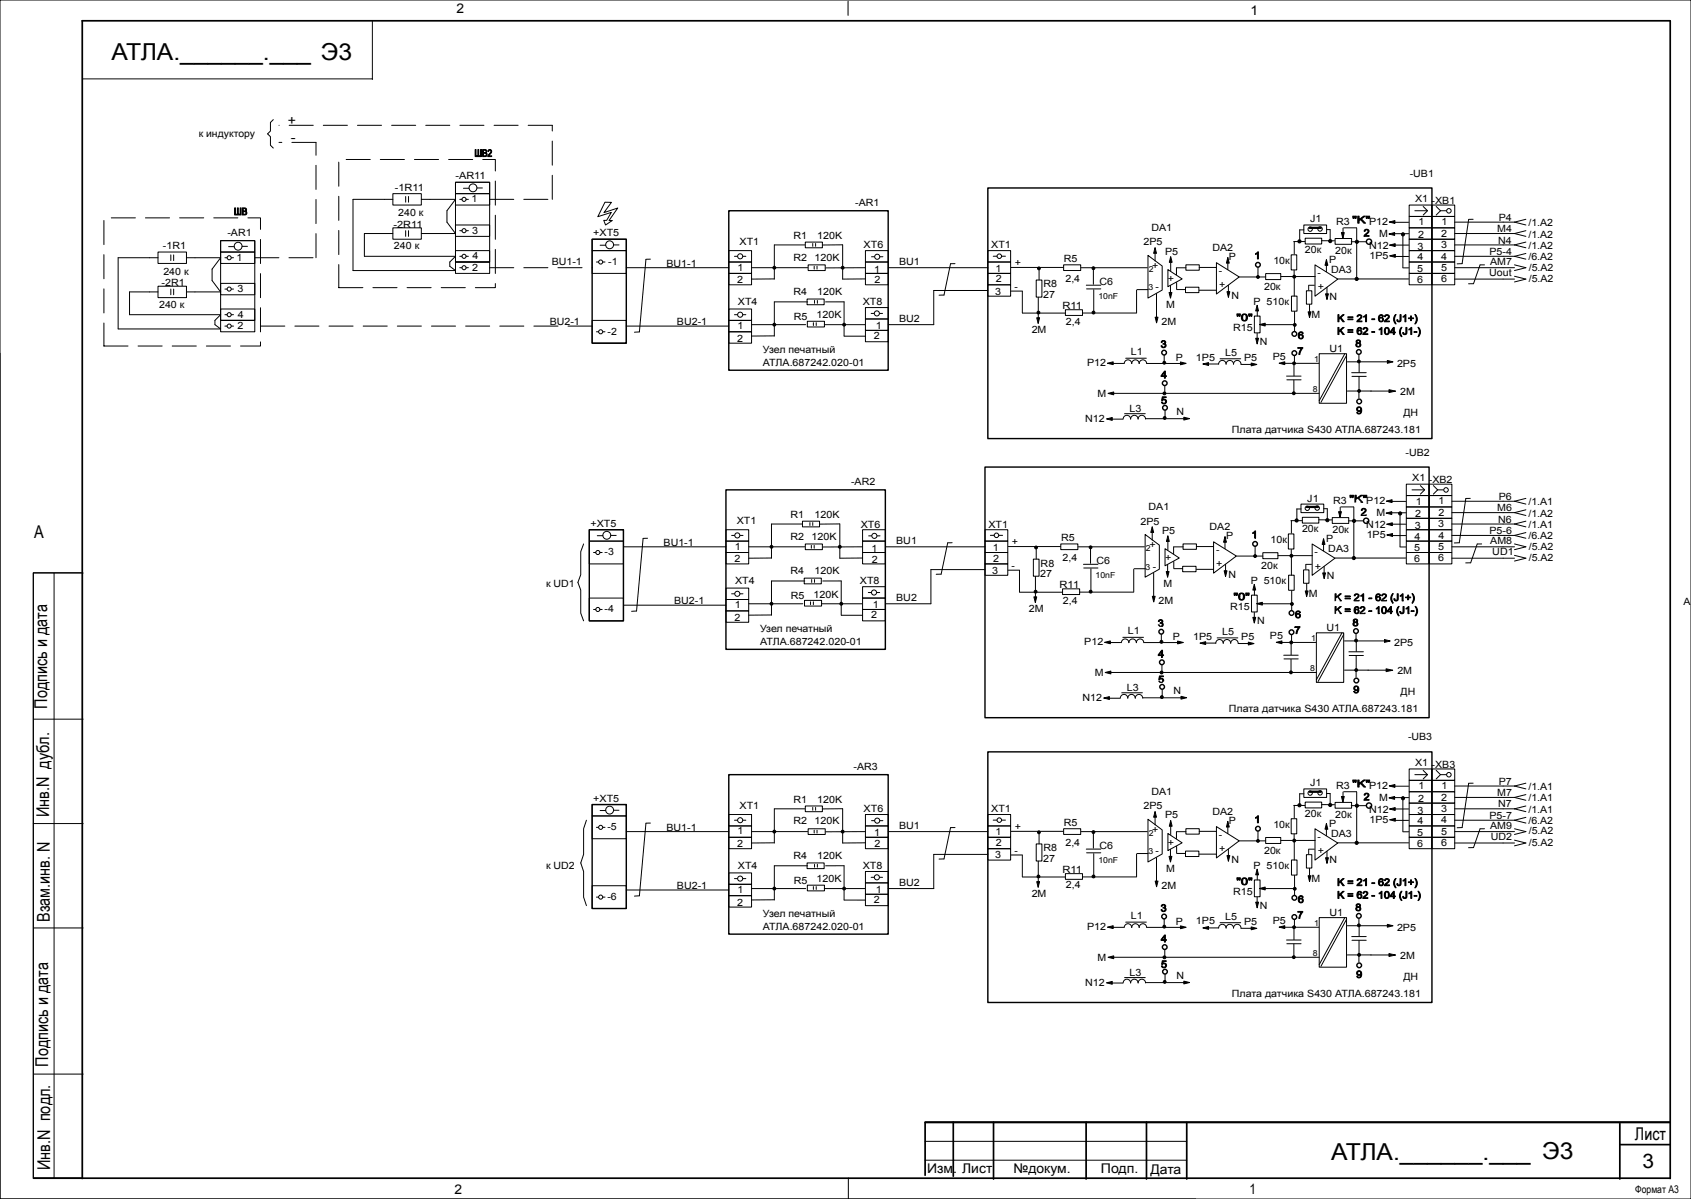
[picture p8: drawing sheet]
<svg xmlns="http://www.w3.org/2000/svg" width="594mm" height="421mm" viewBox="0 0 594 421" stroke-linecap="round" stroke-linejoin="round" font-family="sans-serif">
<g fill="none" stroke="#000" stroke-width=".35">
<path d="M0 0h594v421h-594zM130.8 7.5v20.4M297.9 .4v5M29 27.7h101.9M96 42l-1 1v3l-1 1 1 1v3l1 1M160 64h12v28h-12zM458 79h8v3h-8zM489.3 78.1h5.5M495 72h8v4h-8zM495 76h8v4h-8zM497 74h4.3M499.9 72.5l1.5 1.5-1.5 1.5"/>
<path d="M503 72h8v4h-8zM503 76h8v4h-8zM504.5 72.5l1.5 1.5M506 74h2M506 74l-1.5 1.5M77.5 84.5h12v28h-12zM158 93.5l2 1.5M347 88h8v4h-8zM347 92h8v4h-8zM347 96h8v4h-8zM347 100h8v4h-8zM348.9 90h1.3"/>
<path d="M351.9 90h1.3M355.2 93.9h18.3M364 98.3h2v6h-2zM365 94.3v4M373.6 93h6v2h-6zM379.7 94h23.3M384.1 94.4v5.4M403.2 89.7l5 3.7v8.4l-5 2.9zM405.7 89v2.7M410.2 94.7l5 3.2-5 2.8zM411.2 92.1v3M413.3 94v2.5"/>
<path d="M413.3 99.2v2.3M413.3 94h3.3M416.6 93h4.7v1.9h-4.7zM421.2 93.9h6M427.3 92.2l8 5-8 6zM431.3 91.9v2.8M435.4 97.3h9.2M441.9 93.8v3.4M444.6 96.1h5.3v2.1h-5.3zM449.9 97.1h12.1M453.6 89.5h1.9v5.3h-1.9zM454.5 84.8h3.8"/>
<path d="M454.6 94.9v9.1M454.6 84.8v4.4M458 80.7h-1.5v4M458.5 83.6h5.8v2.1h-5.8zM461.9 93l8 5-8 6zM464.2 84.5l4.6 .1M465.9 92.6v2.8M466 80.6h1.2M467.2 80.6v4M469 83.7h5.8v2.1h-5.8zM469.9 97.9h24.9M471.8 80.1v3.4"/>
<path d="M472 80h4.5M474.6 84.9h5.2M476.6 80.1v17.9M489.1 82.1h5.7M489.3 86.1h5.5M489.8 90.1h5M492.8 94.1h2M492.8 81.9v12M495 80h8v4h-8zM495 84h8v4h-8zM495 88h8v4h-8zM495 92h8v4h-8z"/>
<path d="M495 96h8v4h-8zM503 80h8v4h-8zM503 84h8v4h-8zM503 88h8v4h-8zM503 92h8v4h-8zM503 96h8v4h-8zM75.5 114l2 1.5M355.1 102.2h3.9M359.1 102.2v7.7M359.1 109.9h15.1M364.7 104.4v7.6M374.2 108.8h6v2h-6z"/>
<path d="M380.2 109.9h18.9M381.6 100.1h5.1zM381.7 101.4h5zM384.2 101.7v8.2M399.2 101.9v8M399.4 101.7h3.9M406.2 103.2v8.7M411.2 100.2v2.5M413.4 101.7h3M416.4 100.8h4.7v1.9h-4.7zM421.2 101.9h6M431.5 100.1v2.8"/>
<path d="M440.6 111h2v5.9h-2zM441.6 117v2.2M441.6 108.7v2.3M444 114h10.5M453.7 104h1.9v5.3h-1.9zM454.7 109.4v6.8M454.8 114.4h.1M458.9 102.1h1.9v4.7h-1.9zM459.7 100.2h2M459.7 100.3v1.6M460 106.9v2.5M466.1 100.9v2.8"/>
<path d="M0 124v297h420M390.7 127.6h4M391.1 138.1h72.3M394.9 127.7a1.31 1.31 0 0 1 1.3-1.3 1.31 1.31 0 0 1 1.3 1.3 1.31 1.31 0 0 1 1.3-1.3 1.31 1.31 0 0 1 1.4 1.3 1.31 1.31 0 0 1 1.3-1.3 1.31 1.31 0 0 1 1.3 1.3M395.4 125.8h7.3M402.9 127.6h12.5M408.9 124.7v2.6M409.2 135.5v2.6M423.8 127.8h4.3M428.1 127.9a1.31 1.31 0 0 1 1.3-1.4 1.31 1.31 0 0 1 1.3 1.4 1.31 1.31 0 0 1 1.3-1.4 1.31 1.31 0 0 1 1.3 1.4 1.31 1.31 0 0 1 1.3-1.4 1.31 1.31 0 0 1 1.3 1.4M428.6 126h7.2M435.9 128h4.3"/>
<path d="M450.4 127.6h12.9M451.9 132.1h5.1zM452 133.4h5zM454.5 133.5v5M454.5 128v3.9M454.7 124.9v2.6M463.4 124.2h9.6v17.4h-9.6zM472.4 124.2l-9 16.5M473 124.8l-9 16.5M473.3 127h14.4M473.3 137.3h15.3M474.8 130.9h5.1z"/>
<path d="M474.9 132.2h5zM477.3 124.5v2.6M477.4 132.3l-.1 7.5M477.4 126.8v3.9M390.4 147.2h4M394.5 147.1a1.31 1.31 0 0 1 1.3-1.3 1.31 1.31 0 0 1 1.4 1.3 1.31 1.31 0 0 1 1.3-1.3 1.31 1.31 0 0 1 1.3 1.3 1.31 1.31 0 0 1 1.3-1.3 1.31 1.31 0 0 1 1.3 1.3M395 145.3h7.3M402.4 147h14M409.2 144.1v2.6M205 191l-1 2.7v8.1l-1 2.7 1 2.7v8.1l1 2.7M11.7 201.1h17.3v212.5h-17.3zM19 201.2v212.6"/>
<path d="M29.2 201.2h-17.5v212.6M11.7 252.5h17.5M11.7 289.2h17.5M206 288l-1 3v9l-1 3 1 3v9l1 3M11.7 325.8h17.5M11.7 377.1h17.5M298 413.6v7.3M325 407.4h91.9M325 400.8h91.9"/>
<circle cx="508.9" cy="74" r=".8"/>
<circle cx="351" cy="90" r=".8"/>
<circle cx="460.2" cy="80.5" r=".76"/>
<circle cx="463.7" cy="80.4" r=".78"/>
</g>
<g fill="none" stroke="#000" stroke-width=".6">
<path d="M28.8 7.3h557.9M28.9 7.4v406.4M586.7 7.4v406.4M325 394.1h261.5M334.9 394v19M349 394v20M381.5 394v20M402.7 394v20M416.9 394.1v19.9M569 394.5v19.5M586.5 394h-261.5v18.7M569.1 401.9h17.4"/>
<path d="M586.7 413.7h-574.9"/>
</g>
<g fill="none" stroke="#000" stroke-width=".5">
<path d="M347 66h156v88h-156zM208 84h12v36.5h-12zM207 186h12v32h-12zM208 282.5h12v36.5h-12z"/>
<circle cx="441.9" cy="93" r=".83"/>
<circle cx="480.9" cy="84.9" r=".92"/>
<circle cx="454.7" cy="117.2" r=".83"/>
<circle cx="408.9" cy="123.8" r=".83"/>
<circle cx="409.1" cy="134.5" r=".83"/>
<circle cx="454.7" cy="124" r=".83"/>
<circle cx="477.3" cy="123.6" r=".83"/>
<circle cx="409.2" cy="143.2" r=".83"/>
<circle cx="477.4" cy="141" r=".83"/>
</g>
<path d="M119 56h55v45h-55zM36.5 76.5h55v45h-55z" fill="none" stroke="#000" stroke-width=".35" stroke-dasharray="8.5 3.5"/>
<path d="M460 80h4M459 178h4M460 278h4" fill="none" stroke="#000" stroke-width=".8"/>
<g fill="#000" stroke="#000" stroke-width=".35">
<path d="M488 78l2-.5v1zM405.7 86.9l.5 2h-1zM411.2 90.1l.5 2h-1zM431.3 90.4l.5 2h-1zM465.9 91.2l.5 2h-1zM471.2 81.7h1l-.5 2zM487.9 82.2l2-.5v1zM488.1 86.1l2-.5v1zM488.1 89.8l2-.5v1zM364.2 111.6h1l-.5 2zM405.8 111.4h1l-.5 2zM410.7 102.7h1l-.5 2z"/>
<path d="M431 102.4h1l-.5 2zM441.6 107.2l.5 2h-1zM441.1 118.8h1l-.5 2zM442.4 114l2-.5v1zM459.5 109.5h1l-.5 2zM465.6 103.2h1l-.5 2zM389 127.5l2-.5v1zM389.2 138.1l2-.5v1zM414.7 127.1l2 .5-2 .5zM422.5 127.8l2-.5v1zM439.5 127.5l2 .5-2 .5zM449.3 127.5l2-.5v1z"/>
<path d="M487.3 126.6l2 .5-2 .5zM487.9 136.8l2.3 .5-2.3 .5zM388.7 147.1l2-.5v1zM415.8 146.5l2 .5-2 .5z"/>
<circle cx="364.9" cy="94.2" r=".5"/>
<circle cx="384.1" cy="94.2" r=".5"/>
<circle cx="441.9" cy="97.3" r=".5"/>
<circle cx="454.6" cy="97.2" r=".51"/>
<circle cx="456.5" cy="84.7" r=".56"/>
<circle cx="467.3" cy="84.6" r=".56"/>
<circle cx="476.6" cy="97.9" r=".56"/>
<circle cx="476.6" cy="84.9" r=".56"/>
<circle cx="492.8" cy="82.3" r=".56"/>
<circle cx="364.8" cy="109.8" r=".5"/>
<circle cx="384.1" cy="109.8" r=".5"/>
<circle cx="454.8" cy="114.1" r=".5"/>
<circle cx="409" cy="127.4" r=".5"/>
<circle cx="409" cy="138.1" r=".5"/>
<circle cx="454.5" cy="138.1" r=".5"/>
<circle cx="454.6" cy="127.6" r=".5"/>
<circle cx="477.3" cy="126.9" r=".5"/>
<circle cx="477.4" cy="137.3" r=".5"/>
<circle cx="409.1" cy="146.8" r=".5"/>
</g>
<path d="M212.5 71l2.3 .1-2.6 3.6 4.8-1.7-3.1 4.4h1.2l-2.4 1.6-.6-1.6h1l1.6-2.8-4.7 1.5z" fill-rule="evenodd" fill="#fff" stroke="#000" stroke-width=".35"/>
<g fill="none" stroke="#000" stroke-width=".5">
<path d="M256 74h56v56h-56zM255 172h56v56h-56zM346 164h156v88h-156zM256 272h56v56h-56zM347 264h156v88h-156z"/>
<circle cx="440.9" cy="191" r=".83"/>
<circle cx="479.9" cy="182.9" r=".92"/>
<circle cx="453.7" cy="215.2" r=".83"/>
<circle cx="407.9" cy="221.8" r=".83"/>
<circle cx="408.1" cy="232.5" r=".83"/>
<circle cx="453.7" cy="222" r=".83"/>
<circle cx="476.3" cy="221.6" r=".83"/>
<circle cx="476.4" cy="239" r=".83"/>
<circle cx="408.2" cy="241.2" r=".83"/>
<circle cx="441.9" cy="291" r=".83"/>
<circle cx="480.9" cy="282.9" r=".92"/>
<circle cx="454.7" cy="315.2" r=".83"/>
<circle cx="408.9" cy="321.8" r=".83"/>
<circle cx="409.1" cy="332.5" r=".83"/>
<circle cx="454.7" cy="322" r=".83"/>
<circle cx="477.3" cy="321.6" r=".83"/>
<circle cx="477.4" cy="339" r=".83"/>
<circle cx="409.2" cy="341.2" r=".83"/>
</g>
<g fill="none" stroke="#000" stroke-width=".35">
<path d="M138 68h10v4h-10zM138 70h-14v25h36M142.5 69v2M143.5 69v2M148 70h12l-3 4v4l3 4h-12M160 64h12v4h-12zM160 68h12v4h-12zM160 79h12v4h-12zM161.5 70h.8M162.8 66.1h2M164.5 70h-.8M167.6 66h1.8"/>
<path d="M511 78h21M517.5 77h-1.6l-2.3 15.6h-1.7M532 78l4 1M536 77l-4 1M55.5 88.5h10v4h-10zM55.5 90.5h-14v25h36M60 89.5v2M61 89.5v2M65.5 90.5h12l-3 4v4l3 4h-12M77.5 84.5h12v4h-12zM77.5 88.5h12v4h-12zM77.5 99.5h12v4h-12z"/>
<path d="M79 90.5h.8M80.3 86.6h2M82 90.5h-.7M85 86.5h1.9M138 80h10v4h-10zM138 82h-10v8h32l-2 2v1.5M142.5 81v2M143.5 81v2M160 92h12v4h-12zM160 88h12v4h-12zM161.5 94h.8M161.5 90h.8"/>
<path d="M161.5 81h.8M164.5 94h-.8M164.5 90h-.8M164.5 81h-.8M208 88h12v8h-12zM208 84h12v4h-12zM209.5 92h.8M210.8 86.1h2M212.5 92h-.8M215.5 86h1.9M220 94h36M228.5 91l-1.6 .1-2.3 25.4-1.7 .1"/>
<path d="M256 96h8v4h-8zM256 92h8v4h-8zM256 88h8v4h-8zM258 90h1M261 90h1M264 94h19.7M272 97.9l-8 .1M282.7 86h-10.7v12M282.9 85h6v2h-6zM283.9 93h6v2h-6zM285.5 85.5v1M286 93.5v1"/>
<path d="M286.5 85.5v1M287 93.5v1M289 86h7v12l8-.1M304 92h8v4h-8zM304 96h8v4h-8zM304 88h8v4h-8zM304 94l-13.9 .1M306.1 90.2h1M309.1 90.2h1M312 94h35M333.9 92.6l-2.3 11h-1.7M335.5 92.6h-1.6"/>
<path d="M511 94h21M511 90h21M511 86h21M511 82h21M511 98h21M519.9 93l-2.3 6.6h-1.7M521.5 93h-1.6M532 93l4 1-4 1M532 82l4 1M532 86l4 1M532 90l4 1M532 97l4 1-4 1"/>
<path d="M536 81l-4 1M536 85l-4 1M536 89l-4 1M55.5 100.5h10v4h-10zM55.5 102.5h-10v8h32l-2 2v1.5M60 101.5v2M61 101.5v2M77.5 112.5h12v4h-12zM77.5 108.5h12v4h-12zM79 110.5h.8M79 114.5h.8M79 101.5h.8"/>
<path d="M82 110.5h-.7M82 114.5h-.7M82 101.5h-.7M208 112.5h12v8h-12zM209.5 116.5h.8M212.5 116.5h-.8M220 114.5h36M256 116.5h8v4h-8zM256 112.5h8v4h-8zM256 108.5h8v4h-8zM258 110.5h1M261 110.5h1"/>
<path d="M264 114h19M272 117.9l-8 .1M283.5 105h6v2h-6zM283.6 112.8h6v2h-6zM283.7 106h-11.7v12M285.7 113.3v1M286.1 105.5v1M286.7 113.3v1M287.1 105.5v1M289.6 114h14.2M290 106h6.5v12M296.5 118h7.5"/>
<path d="M304 112h8v4h-8zM304 116h8v4h-8zM304 108h8v4h-8zM306 110.1h1M309 110.1h1M347 102h-19v12h-16M457 177h8v3h-8zM457 178.7h-1.5v4M465 178.6h1.2v4M470.8 178.1v3.4M471 178h4.5M475.6 178.1v17.9"/>
<path d="M488.3 176.1h5.5M491.8 179.9v12M494 170h8v4h-8zM494 174h8v4h-8zM494 178h8v4h-8zM496 172h4.3M498.9 170.5l1.5 1.5-1.5 1.5M502 170h8v4h-8zM502 174h8v4h-8zM502 178h8v4h-8zM503.5 170.5l1.5 1.5M505 172h2"/>
<path d="M505 172l-1.5 1.5M510 176h22M514.9 175l-2.3 15.6h-1.7M516.5 175h-1.6M532 176l4 1M536 175l-4 1M536 179l-4 1M207 190h12v8h-12zM207 186h12v4h-12zM208.5 194h.7M209.8 188.1h2M211.5 194h-.7"/>
<path d="M214.5 188h1.9M219 192h36M225.9 189.1l-2.3 25.4-1.7 .1M227.5 189h-1.6M255 194h8v4h-8zM255 190h8v4h-8zM255 186h8v4h-8zM257 188h1M260 188h1M263 192h19.7M271 195.9l-8 .1M281.7 184h-10.7v12"/>
<path d="M281.9 183h6v2h-6zM282.9 191h6v2h-6zM284.5 183.5v1M285 191.5v1M285.5 183.5v1M286 191.5v1M288 184h7v12l8-.1M303 190h8v4h-8zM303 194h8v4h-8zM303 186h8v4h-8zM303 192l-13.9 .1M305.1 188.2h1"/>
<path d="M308.1 188.2h1M311 192h35M334.5 190.6h-1.6l-2.3 11h-1.7M346 186h8v4h-8zM346 190h8v4h-8zM346 194h8v4h-8zM346 198h8v4h-8zM347.9 188h1.3M350.9 188h1.3M354.2 191.9h18.3M363 196.3h2v6h-2zM364 192.3v4"/>
<path d="M372.6 191h6v2h-6zM378.7 192h23.3M380.6 198.1h5.1zM380.7 199.4h5zM383.1 192.4v5.4M383.2 199.7v8.2M398.2 199.9v8M398.4 199.7h3.9M402.2 187.7l5 3.7v8.4l-5 2.9zM404.7 187v2.7M409.2 192.7l5 3.2-5 2.8zM410.2 198.2v2.5"/>
<path d="M410.2 190.1v3M412.3 192v2.5M412.3 197.2v2.3M412.3 192h3.3M412.4 199.7h3M415.4 198.8h4.7v1.9h-4.7zM415.6 191h4.7v1.9h-4.7zM420.2 191.9h6M420.2 199.9h6M426.3 190.2l8 5-8 6zM430.3 189.9v2.8M430.5 198.1v2.8"/>
<path d="M434.4 195.3h9.2M440.9 191.8v3.4M443.6 194.1h5.3v2.1h-5.3zM448.9 195.1h12.1M452.6 187.5h1.9v5.3h-1.9zM453.5 182.8h3.8M453.6 192.9v2.2M453.6 182.8v4.4M453.6 194.6v7.4M457.5 181.6h5.8v2.1h-5.8zM458.7 198.2h2M458.7 198.3v1.6"/>
<path d="M460.9 191l8 5-8 6zM463.2 182.5l4.6 .1M464.9 190.6v2.8M465.1 198.9v2.8M468 181.7h5.8v2.1h-5.8zM468.9 195.9h24.9M473.6 182.9h5.2M488.1 180.1h5.7M488.3 184.1h5.5M488.8 188.1h5M491.8 192.1h2M494 182h8v4h-8z"/>
<path d="M494 186h8v4h-8zM494 190h8v4h-8zM494 194h8v4h-8zM502 182h8v4h-8zM502 186h8v4h-8zM502 190h8v4h-8zM502 194h8v4h-8zM510 192h22M510 180h22M510 188h22M510 184h22M510 196h22"/>
<path d="M520.5 191h-1.6l-2.3 6.6h-1.7M532 195l4 1-4 1M532 191l4 1-4 1M532 184l4 1M532 180l4 1M532 188l4 1M536 183l-4 1M536 187l-4 1M207 210h12v8h-12zM208.5 214h.7M211.5 214h-.7M219 212.5h36"/>
<path d="M255 214.5h8v4h-8zM255 210.5h8v4h-8zM255 206.5h8v4h-8zM257 208.5h1M260 208.5h1M263 212h19M271 215.9l-8 .1M282.5 203h6v2h-6zM282.6 210.8h6v2h-6zM282.7 204h-11.7v12M284.7 211.3v1M285.1 203.5v1"/>
<path d="M285.7 211.3v1M286.1 203.5v1M288.6 212h14.2M289 204h6.5v12M295.5 216h7.5M303 210h8v4h-8zM303 214h8v4h-8zM303 206h8v4h-8zM305 208.1h1M308 208.1h1M346 200h-19v12h-16M354.1 200.2h3.9"/>
<path d="M358.1 200.2v7.7M358.1 207.9h15.1M363.7 202.4v7.6M373.2 206.8h6v2h-6zM379.2 207.9h18.9M405.2 201.2v8.7M439.6 209h2v5.9h-2zM440.6 215v2.2M440.6 206.7v2.3M443 212h10.5M452.7 202h1.9v5.3h-1.9zM453.7 207.4v6.8"/>
<path d="M453.8 212.4h.1M457.9 200.1h1.9v4.7h-1.9zM459 204.9v2.5M389.7 225.6h4M390.1 236.1h72.3M393.9 225.7a1.31 1.31 0 0 1 1.3-1.3 1.31 1.31 0 0 1 1.3 1.3 1.31 1.31 0 0 1 1.3-1.3 1.31 1.31 0 0 1 1.4 1.3 1.31 1.31 0 0 1 1.3-1.3 1.31 1.31 0 0 1 1.3 1.3M394.4 223.8h7.3M401.9 225.6h12.5M407.9 222.7v2.6M408.2 233.5v2.6M422.8 225.8h4.3M427.1 225.9a1.31 1.31 0 0 1 1.3-1.4 1.31 1.31 0 0 1 1.3 1.4 1.31 1.31 0 0 1 1.3-1.4 1.31 1.31 0 0 1 1.3 1.4 1.31 1.31 0 0 1 1.3-1.4 1.31 1.31 0 0 1 1.3 1.4"/>
<path d="M427.6 224h7.2M434.9 226h4.3M449.4 225.6h12.9M450.9 230.1h5.1zM451 231.4h5zM453.5 231.5v5M453.5 226v3.9M453.7 222.9v2.6M462.4 222.2h9.6v17.4h-9.6zM471.4 222.2l-9 16.5M472 222.8l-9 16.5M472.3 225h14.4"/>
<path d="M472.3 235.3h8.3M473.8 228.9h5.1zM473.9 230.2h5zM476.3 222.5v2.6M476.3 235.2v2.6M476.4 230.3v4.9M476.4 224.8v3.9M480.5 235.3h7.1M389.4 245.2h4M393.5 245.1a1.31 1.31 0 0 1 1.3-1.3 1.31 1.31 0 0 1 1.4 1.3 1.31 1.31 0 0 1 1.3-1.3 1.31 1.31 0 0 1 1.3 1.3 1.31 1.31 0 0 1 1.3-1.3 1.31 1.31 0 0 1 1.3 1.3M394 243.3h7.3M401.4 245h14"/>
<path d="M408.2 242.1v2.6M458 277h8v3h-8zM458 278.7h-1.5v4M466 278.6h1.2M467.2 278.6v4M471.8 278.1v3.4M472 278h4.5M476.6 278.1v17.9M489.3 276.1h5.5M492.8 279.9v12M495 270h8v4h-8zM495 274h8v4h-8z"/>
<path d="M495 278h8v4h-8zM497 272h4.3M499.9 270.5l1.5 1.5-1.5 1.5M503 270h8v4h-8zM503 274h8v4h-8zM503 278h8v4h-8zM504.5 270.5l1.5 1.5M506 272h2M506 272l-1.5 1.5M511 276h21M517.5 275h-1.6l-2.3 15.6h-1.7M532 276l4 1"/>
<path d="M536 275l-4 1M536 279l-4 1M208 286.5h12v8h-12zM208 282.5h12v4h-12zM209.5 290.5h.8M210.8 284.6h2M212.5 290.5h-.8M215.5 284.5h1.9M220 292h36M226.9 289.1l-2.3 25.4-1.7 .1M228.5 289h-1.6M256 294h8v4h-8z"/>
<path d="M256 290h8v4h-8zM256 286h8v4h-8zM258 288h1M261 288h1M264 292h19.7M272 295.9l-8 .1M282.7 284h-10.7v12M282.9 283h6v2h-6zM283.9 291h6v2h-6zM285.5 283.5v1M286 291.5v1M286.5 283.5v1"/>
<path d="M287 291.5v1M289 284h7v12l8-.1M304 290h8v4h-8zM304 294h8v4h-8zM304 286h8v4h-8zM304 292l-13.9 .1M306.1 288.2h1M309.1 288.2h1M312 292h35M333.9 290.6l-2.3 11h-1.7M335.5 290.6h-1.6M347 286h8v4h-8z"/>
<path d="M347 290h8v4h-8zM347 294h8v4h-8zM347 298h8v4h-8zM348.9 288h1.3M351.9 288h1.3M355.2 291.9h18.3M364 296.3h2v6h-2zM365 292.3v4M373.6 291h6v2h-6zM379.7 292h23.3M381.6 298.1h5.1zM381.7 299.4h5z"/>
<path d="M384.1 292.4v5.4M384.2 299.7v8.2M399.2 299.9v8M399.4 299.7h3.9M403.2 287.7l5 3.7v8.4l-5 2.9zM405.7 287v2.7M410.2 292.7l5 3.2-5 2.8zM411.2 298.2v2.5M411.2 290.1v3M413.3 292v2.5M413.3 297.2v2.3M413.3 292h3.3"/>
<path d="M413.4 299.7h3M416.4 298.8h4.7v1.9h-4.7zM416.6 291h4.7v1.9h-4.7zM421.2 291.9h6M421.2 299.9h6M427.3 290.2l8 5-8 6zM431.3 289.9v2.8M431.5 298.1v2.8M435.4 295.3h9.2M441.9 291.8v3.4M444.6 294.1h5.3v2.1h-5.3zM449.9 295.1h12.1"/>
<path d="M453.6 287.5h1.9v5.3h-1.9zM454.5 282.8h3.8M454.6 292.9v9.1M454.6 282.8v4.4M458.5 281.6h5.8v2.1h-5.8zM459.7 298.2h2M459.7 298.3v1.6M461.9 291l8 5-8 6zM464.2 282.5l4.6 .1M465.9 290.6v2.8M466.1 298.9v2.8M469 281.7h5.8v2.1h-5.8z"/>
<path d="M469.9 295.9h24.9M474.6 282.9h5.2M489.1 280.1h5.7M489.3 284.1h5.5M489.8 288.1h5M492.8 292.1h2M495 282h8v4h-8zM495 286h8v4h-8zM495 290h8v4h-8zM495 294h8v4h-8zM503 282h8v4h-8zM503 286h8v4h-8z"/>
<path d="M503 290h8v4h-8zM503 294h8v4h-8zM511 292h21M511 288h21M511 284h21M511 296h21M511 280h21M519.9 291l-2.3 6.6h-1.7M521.5 291h-1.6M532 291l4 1-4 1M532 280l4 1M532 284l4 1"/>
<path d="M532 288l4 1M532 295l4 1-4 1M536 283l-4 1M536 287l-4 1M208 311h12v8h-12zM209.5 315h.8M212.5 315h-.8M220 312.5h36M256 314.5h8v4h-8zM256 310.5h8v4h-8zM256 306.5h8v4h-8zM258 308.5h1"/>
<path d="M261 308.5h1M264 312h19M283.5 303h6v2h-6zM283.6 310.8h6v2h-6zM283.7 304h-11.7v12h-8M285.7 311.3v1M286.1 303.5v1M286.7 311.3v1M287.1 303.5v1M289.6 312h14.2M290 304h6.5v12M296.5 316h7.5"/>
<path d="M304 310h8v4h-8zM304 314h8v4h-8zM304 306h8v4h-8zM306 308.1h1M309 308.1h1M347 300h-19v12h-16M355.1 300.2h3.9M359.1 300.2v7.7M359.1 307.9h15.1M364.7 302.4v7.6M374.2 306.8h6v2h-6zM380.2 307.9h18.9"/>
<path d="M406.2 301.2v8.7M440.6 309h2v5.9h-2zM441.6 315v2.2M441.6 306.7v2.3M444 312h10.5M453.7 302h1.9v5.3h-1.9zM454.7 307.4v6.8M454.8 312.4h.1M458.9 300.1h1.9v4.7h-1.9zM460 304.9v2.5M390.7 325.6h4M391.1 336.1h72.3"/>
<path d="M395.4 323.8h7.3M408.9 322.7v2.6M409.2 333.5v2.6M415.4 325.6l-12.6 .1a1.31 1.31 0 0 0-1.3-1.3 1.31 1.31 0 0 0-1.3 1.3 1.31 1.31 0 0 0-1.4-1.3 1.31 1.31 0 0 0-1.3 1.3 1.31 1.31 0 0 0-1.3-1.3 1.31 1.31 0 0 0-1.3 1.3M423.8 325.8h4.3M428.1 325.9a1.31 1.31 0 0 1 1.3-1.4 1.31 1.31 0 0 1 1.3 1.4 1.31 1.31 0 0 1 1.3-1.4 1.31 1.31 0 0 1 1.3 1.4 1.31 1.31 0 0 1 1.3-1.4 1.31 1.31 0 0 1 1.3 1.4M428.6 324h7.2M435.9 326h4.3M450.4 325.6h12.9M451.9 330.1h5.1zM452 331.4h5zM454.5 331.5v5"/>
<path d="M454.5 326v3.9M454.7 322.9v2.6M463.4 322.2h9.6v17.4h-9.6zM472.4 322.2l-9 16.5M473 322.8l-9 16.5M473.3 325h14.4M473.3 335.3h15.3M474.8 328.9h5.1zM474.9 330.2h5zM477.3 322.5v2.6M477.4 330.3l-.1 7.5M477.4 324.8v3.9"/>
<path d="M390.4 345.2h4M394.5 345.1a1.31 1.31 0 0 1 1.3-1.3 1.31 1.31 0 0 1 1.4 1.3 1.31 1.31 0 0 1 1.3-1.3 1.31 1.31 0 0 1 1.3 1.3 1.31 1.31 0 0 1 1.3-1.3 1.31 1.31 0 0 1 1.3 1.3M395 343.3h7.3M402.4 345h14M409.2 342.1v2.6"/>
<circle cx="163" cy="70" r=".72"/>
<circle cx="166.1" cy="66" r="1.38"/>
<circle cx="80.5" cy="90.5" r=".72"/>
<circle cx="83.6" cy="86.5" r="1.38"/>
<circle cx="163" cy="81" r=".72"/>
<circle cx="163" cy="94" r=".72"/>
<circle cx="163" cy="90" r=".72"/>
<circle cx="211" cy="92" r=".72"/>
<circle cx="214.1" cy="86" r="1.38"/>
<circle cx="260" cy="90" r=".89"/>
<circle cx="308.1" cy="90.2" r=".89"/>
<circle cx="80.5" cy="110.5" r=".72"/>
<circle cx="80.5" cy="114.5" r=".72"/>
<circle cx="80.5" cy="101.5" r=".72"/>
<circle cx="211" cy="116.5" r=".72"/>
<circle cx="260" cy="110.5" r=".89"/>
<circle cx="308" cy="110.1" r=".89"/>
<circle cx="459.2" cy="178.5" r=".76"/>
<circle cx="462.7" cy="178.4" r=".78"/>
<circle cx="507.9" cy="172" r=".8"/>
<circle cx="210" cy="194" r=".72"/>
<circle cx="213.1" cy="188" r="1.38"/>
<circle cx="259" cy="188" r=".89"/>
<circle cx="307.1" cy="188.2" r=".89"/>
<circle cx="350" cy="188" r=".8"/>
<circle cx="210" cy="214" r=".72"/>
<circle cx="259" cy="208.5" r=".89"/>
<circle cx="307" cy="208.1" r=".89"/>
<circle cx="460.2" cy="278.5" r=".76"/>
<circle cx="463.7" cy="278.4" r=".78"/>
<circle cx="508.9" cy="272" r=".8"/>
<circle cx="211" cy="290.5" r=".72"/>
<circle cx="214.1" cy="284.5" r="1.38"/>
<circle cx="260" cy="288" r=".89"/>
<circle cx="308.1" cy="288.2" r=".89"/>
<circle cx="351" cy="288" r=".8"/>
<circle cx="211" cy="315" r=".72"/>
<circle cx="260" cy="308.5" r=".89"/>
<circle cx="308" cy="308.1" r=".89"/>
</g>
<g fill="#000" stroke="#000" stroke-width=".35">
<path d="M470.2 179.7h1l-.5 2zM486.9 180.2l2-.5v1zM487 176l2-.5v1zM404.7 184.9l.5 2h-1zM410.2 188.1l.5 2h-1zM430.3 188.4l.5 2h-1zM464.9 189.2l.5 2h-1zM487.1 184.1l2-.5v1zM487.1 187.8l2-.5v1zM363.2 209.6h1l-.5 2zM404.8 209.4h1l-.5 2zM409.7 200.7h1l-.5 2z"/>
<path d="M430 200.4h1l-.5 2zM440.6 205.2l.5 2h-1zM440.1 216.8h1l-.5 2zM441.4 212l2-.5v1zM458.5 207.5h1l-.5 2zM464.6 201.2h1l-.5 2zM388 225.5l2-.5v1zM388.2 236.1l2-.5v1zM413.7 225.1l2 .5-2 .5zM421.5 225.8l2-.5v1zM438.5 225.5l2 .5-2 .5zM448.3 225.5l2-.5v1z"/>
<path d="M486.3 224.6l2 .5-2 .5zM486.9 234.8l2.3 .5-2.3 .5zM387.7 245.1l2-.5v1zM414.8 244.5l2 .5-2 .5zM471.2 279.7h1l-.5 2zM487.9 280.2l2-.5v1zM488 276l2-.5v1zM405.7 284.9l.5 2h-1zM411.2 288.1l.5 2h-1zM431.3 288.4l.5 2h-1zM465.9 289.2l.5 2h-1zM488.1 284.1l2-.5v1z"/>
<path d="M488.1 287.8l2-.5v1zM364.2 309.6h1l-.5 2zM405.8 309.4h1l-.5 2zM410.7 300.7h1l-.5 2zM431 300.4h1l-.5 2zM441.6 305.2l.5 2h-1zM441.1 316.8h1l-.5 2zM442.4 312l2-.5v1zM459.5 307.5h1l-.5 2zM465.6 301.2h1l-.5 2zM389 325.5l2-.5v1zM389.2 336.1l2-.5v1z"/>
<path d="M414.7 325.1l2 .5-2 .5zM422.5 325.8l2-.5v1zM439.5 325.5l2 .5-2 .5zM449.3 325.5l2-.5v1zM487.3 324.6l2 .5-2 .5zM487.9 334.8l2.3 .5-2.3 .5zM388.7 345.1l2-.5v1zM415.8 344.5l2 .5-2 .5z"/>
<circle cx="272" cy="94" r=".5"/>
<circle cx="296" cy="94" r=".5"/>
<circle cx="272" cy="114" r=".5"/>
<circle cx="296.5" cy="114" r=".5"/>
<circle cx="271" cy="192" r=".5"/>
<circle cx="295" cy="192" r=".5"/>
<circle cx="363.9" cy="192.2" r=".5"/>
<circle cx="383.1" cy="192.2" r=".5"/>
<circle cx="440.9" cy="195.3" r=".5"/>
<circle cx="453.6" cy="195.2" r=".51"/>
<circle cx="455.5" cy="182.7" r=".56"/>
<circle cx="466.3" cy="182.6" r=".56"/>
<circle cx="475.6" cy="195.9" r=".56"/>
<circle cx="475.6" cy="182.9" r=".56"/>
<circle cx="491.8" cy="180.3" r=".56"/>
<circle cx="271" cy="212" r=".5"/>
<circle cx="295.5" cy="212" r=".5"/>
<circle cx="363.8" cy="207.8" r=".5"/>
<circle cx="383.1" cy="207.8" r=".5"/>
<circle cx="453.8" cy="212.1" r=".5"/>
<circle cx="408" cy="225.4" r=".5"/>
<circle cx="408" cy="236.1" r=".5"/>
<circle cx="453.5" cy="236.1" r=".5"/>
<circle cx="453.6" cy="225.6" r=".5"/>
<circle cx="476.3" cy="224.9" r=".5"/>
<circle cx="476.4" cy="235.3" r=".5"/>
<circle cx="408.1" cy="244.8" r=".5"/>
<circle cx="272" cy="292" r=".5"/>
<circle cx="296" cy="292" r=".5"/>
<circle cx="364.9" cy="292.2" r=".5"/>
<circle cx="384.1" cy="292.2" r=".5"/>
<circle cx="441.9" cy="295.3" r=".5"/>
<circle cx="454.6" cy="295.2" r=".51"/>
<circle cx="456.5" cy="282.7" r=".56"/>
<circle cx="467.3" cy="282.6" r=".56"/>
<circle cx="476.6" cy="295.9" r=".56"/>
<circle cx="476.6" cy="282.9" r=".56"/>
<circle cx="492.8" cy="280.3" r=".56"/>
<circle cx="272" cy="312" r=".5"/>
<circle cx="296.5" cy="312" r=".5"/>
<circle cx="364.8" cy="307.8" r=".5"/>
<circle cx="384.1" cy="307.8" r=".5"/>
<circle cx="454.8" cy="312.1" r=".5"/>
<circle cx="409" cy="325.4" r=".5"/>
<circle cx="409" cy="336.1" r=".5"/>
<circle cx="454.5" cy="336.1" r=".5"/>
<circle cx="454.6" cy="325.6" r=".5"/>
<circle cx="477.3" cy="324.9" r=".5"/>
<circle cx="477.4" cy="335.3" r=".5"/>
<circle cx="409.1" cy="344.8" r=".5"/>
</g>
<path d="M111 50h-13M194 44h-96M172 70h22M194 70v-26M89.5 90.5h21.5M111 90.5v-40.5M172 94h36M208 114.5h-118.5" fill="none" stroke="#000" stroke-width=".35" stroke-dasharray="8.5 3.5"/>
<g font-size="8.2">
<text x="39.2" y="21">АТЛА.______.___ Э3</text>
<text x="467.6" y="407.2">АТЛА.______.___ Э3</text>
</g>
<text font-size="7" x="577" y="410">3</text>
<g font-size="6.2">
<text x="11.9" y="189">A</text>
<text x="16.6" y="248.9" transform="rotate(-90 16.6 248.9)">Подпись и дата</text>
<text x="17.3" y="287" transform="rotate(-90 17.3 287)">Инв.N дубл.</text>
<text x="17.5" y="323.7" transform="rotate(-90 17.5 323.7)">Взам.инв. N</text>
<text x="16.9" y="374.5" transform="rotate(-90 16.9 374.5)">Подпись и дата</text>
<text x="574.3" y="400.3">Лист</text>
<text x="17.6" y="410.9" transform="rotate(-90 17.6 410.9)">Инв.N подл.</text>
</g>
<text font-size="5" x="438.9" y="419.4">1</text>
<g font-size="4.7">
<text x="160.3" y="4.7">2</text>
<text x="439.3" y="5.3">1</text>
<text x="101.1" y="43.7">+</text>
<text x="102.2" y="49.7">-</text>
<text x="325.7" y="412">Изм.</text>
<text x="338" y="412">Лист</text>
<text x="356" y="412">№докум.</text>
<text x="386.7" y="412">Подп.</text>
<text x="404.1" y="412.2">Дата</text>
<text x="159.6" y="419.4">2</text>
</g>
<text font-size="3.7" x="574.4" y="419">Формат А3</text>
<g font-size="3.5">
<text x="69.8" y="48">к индуктору</text>
<text x="166.7" y="55">ШВ2</text>
<text x="160" y="63">-AR11</text>
<text x="495.2" y="62">-UB1</text>
<text x="138.7" y="67">-1R11</text>
<text x="165.6" y="71">1</text>
<text x="497.1" y="71">X1 -XB1</text>
<text x="82.2" y="75.5">ШВ</text>
<text x="139.9" y="76">240 к</text>
<text x="300.5" y="72.3">-AR1</text>
<text x="526.5" y="77.5">P4</text>
<text x="79.9" y="83">-AR1</text>
<text x="138.2" y="80">-2R11</text>
<text x="165.9" y="82">3</text>
<text x="208.4" y="83">+XT5</text>
<text x="404.5" y="81">DA1</text>
<text x="460.2" y="78.1">J1</text>
<text x="469.3" y="79">R3 &quot;K&quot;P12</text>
<text x="479" y="83">2</text>
<text x="484.5" y="83.3">M</text>
<text x="498.1" y="83.7">2</text>
<text x="498.3" y="79.2">1</text>
<text x="506.3" y="83.1">2</text>
<text x="506.4" y="79.1">1</text>
<text x="525.9" y="81.5">M4</text>
<text x="536.9" y="83.4">/1.A2</text>
<text x="536.9" y="79.4">/1.A2</text>
<text x="57.3" y="87.5">-1R1</text>
<text x="138.4" y="87.5">240 к</text>
<text x="259.8" y="86">XT1</text>
<text x="278.7" y="84">R1</text>
<text x="287.1" y="84">120K</text>
<text x="303.4" y="87.2">XT6</text>
<text x="348.2" y="87.2">XT1</text>
<text x="401.6" y="86.2">2P5</text>
<text x="409.2" y="89.4">P5</text>
<text x="425.9" y="88">DA2</text>
<text x="458.4" y="88.9">20к</text>
<text x="469" y="89.2">20к</text>
<text x="480.9" y="87.4">N12</text>
<text x="498" y="87.7">3</text>
<text x="506.2" y="87.1">3</text>
<text x="523.2" y="89.5">P5-4</text>
<text x="526.3" y="85.5">N4</text>
<text x="536.9" y="87.4">/1.A2</text>
<text x="83.1" y="91.5">1</text>
<text x="165.9" y="95">2</text>
<text x="166" y="91">4</text>
<text x="193.8" y="93">BU1-1</text>
<text x="213.6" y="93">-1</text>
<text x="234.1" y="93.7">BU1-1</text>
<text x="259.1" y="95">1</text>
<text x="278.7" y="91.5">R2</text>
<text x="286.1" y="91.5">120K</text>
<text x="307.1" y="95.7">1</text>
<text x="315.8" y="93">BU1</text>
<text x="349.7" y="95.4">1</text>
<text x="356.4" y="93.5">+</text>
<text x="373.7" y="92.1">R5</text>
<text x="404.7" y="94.5">+</text>
<text x="431.7" y="91.2">P</text>
<text x="440.6" y="90.9">1</text>
<text x="447.3" y="92.8">10к</text>
<text x="466.9" y="92.3">P</text>
<text x="467.6" y="95.9">DA3</text>
<text x="481.1" y="91">1P5</text>
<text x="497.8" y="95.6">5</text>
<text x="497.9" y="91.5">4</text>
<text x="506.2" y="95.1">5</text>
<text x="506.3" y="91.1">4</text>
<text x="523.4" y="93">AM7</text>
<text x="536.9" y="91.4">/6.A2</text>
<text x="537" y="95">/5.A2</text>
<text x="56.7" y="100.5">-2R1</text>
<text x="57.4" y="96.5">240 к</text>
<text x="259" y="99.5">2</text>
<text x="307.2" y="99.5">2</text>
<text x="349.9" y="99.2">2</text>
<text x="356.3" y="101.8">-</text>
<text x="366.5" y="100.9">R8</text>
<text x="374.3" y="98.9">2,4</text>
<text x="386.2" y="100">C6</text>
<text x="405.9" y="102">-</text>
<text x="410.2" y="98.9">+</text>
<text x="428.1" y="96.2">-</text>
<text x="428.2" y="101.2">+</text>
<text x="444" y="101.8">20к</text>
<text x="462.8" y="97">-</text>
<text x="462.9" y="102">+</text>
<text x="497.8" y="99.5">6</text>
<text x="506.2" y="99.1">6</text>
<text x="523.1" y="97">Uout</text>
<text x="537" y="99">/5.A2</text>
<text x="83.4" y="102.5">3</text>
<text x="259.2" y="107">XT4</text>
<text x="278.7" y="103.5">R4</text>
<text x="287.1" y="103.5">120K</text>
<text x="303.1" y="107.1">XT8</text>
<text x="349.5" y="103.4">3</text>
<text x="366.4" y="104.6">27</text>
<text x="432.6" y="105">N</text>
<text x="440.3" y="107.1">P 510к</text>
<text x="467.1" y="105.2">N</text>
<text x="55.9" y="108">240 к</text>
<text x="83.5" y="111.5">4</text>
<text x="278.8" y="112.3">R5</text>
<text x="286.8" y="111.8">120K</text>
<text x="315.8" y="113">BU2</text>
<text x="373.2" y="108.4">R11</text>
<text x="374.4" y="114">2,4</text>
<text x="409.7" y="108.1">M</text>
<text x="434.3" y="112.7">&quot;0&quot;</text>
<text x="460.7" y="111.8">M</text>
<text x="469.7" y="113">K = 21 - 62 (J1+)</text>
<text x="83.4" y="115.5">2</text>
<text x="193.1" y="114.2">BU2-1</text>
<text x="213.4" y="117.5">-2</text>
<text x="237.8" y="114">BU2-1</text>
<text x="259.1" y="115.5">1</text>
<text x="307" y="119">2</text>
<text x="307.6" y="115.5">1</text>
<text x="362.4" y="117">2M</text>
<text x="408" y="114">2M</text>
<text x="433.2" y="116.4">R15</text>
<text x="455.9" y="119">6</text>
<text x="469.7" y="117.5">K = 62 - 104 (J1-)</text>
<text x="259" y="120">2</text>
<text x="268" y="124">Узел печатный</text>
<text x="397.2" y="124.7">L1</text>
<text x="407.7" y="122.1">3</text>
<text x="430.3" y="124.9">L5</text>
<text x="442.6" y="121">N</text>
<text x="455.7" y="124.5">7</text>
<text x="467" y="123.7">U1</text>
<text x="476.1" y="121.8">8</text>
<text x="268" y="128.5">АТЛА.687242.020-01</text>
<text x="381.9" y="128.4">P12</text>
<text x="413" y="126.7">P</text>
<text x="420.1" y="126.6">1P5</text>
<text x="437" y="126.7">P5</text>
<text x="447.1" y="126.3">P5</text>
<text x="490.7" y="128.9">2P5</text>
<text x="407.8" y="132.8">4</text>
<text x="385.6" y="139.3">M</text>
<text x="407.8" y="141.8">5</text>
<text x="491.9" y="138.7">2M</text>
<text x="381.2" y="148.1">N12</text>
<text x="396.8" y="144.6">L3</text>
<text x="413.2" y="145.8">N</text>
<text x="476.4" y="145.3">9</text>
<text x="493" y="146">ДН</text>
<text x="432.7" y="152">Плата датчика S430 АТЛА.687243.181</text>
<text x="493.7" y="160">-UB2</text>
<text x="298.9" y="170.3">-AR2</text>
<text x="496.1" y="169">X1 -XB2</text>
<text x="403.5" y="179">DA1</text>
<text x="459.2" y="176.1">J1</text>
<text x="468.3" y="177">R3 &quot;K&quot;P12</text>
<text x="497.3" y="177.2">1</text>
<text x="505.4" y="177.1">1</text>
<text x="525.9" y="179.5">M6</text>
<text x="526.5" y="175.5">P6</text>
<text x="536.9" y="177.4">/1.A1</text>
<text x="207.4" y="185">+XT5</text>
<text x="258.8" y="184">XT1</text>
<text x="277.7" y="182">R1</text>
<text x="286.1" y="182">120K</text>
<text x="302.4" y="185.2">XT6</text>
<text x="347.2" y="185.2">XT1</text>
<text x="400.6" y="184.2">2P5</text>
<text x="478" y="181">2</text>
<text x="479.9" y="185.4">N12</text>
<text x="483.5" y="181.3">M</text>
<text x="497" y="185.7">3</text>
<text x="497.1" y="181.7">2</text>
<text x="505.2" y="185.1">3</text>
<text x="505.3" y="181.1">2</text>
<text x="526.3" y="183.5">N6</text>
<text x="536.9" y="185.4">/1.A1</text>
<text x="536.9" y="181.4">/1.A2</text>
<text x="233.1" y="191.7">BU1-1</text>
<text x="277.7" y="189.5">R2</text>
<text x="285.1" y="189.5">120K</text>
<text x="314.8" y="191">BU1</text>
<text x="355.4" y="191.5">+</text>
<text x="372.7" y="190.1">R5</text>
<text x="408.2" y="187.4">P5</text>
<text x="424.9" y="186">DA2</text>
<text x="430.7" y="189.2">P</text>
<text x="439.6" y="188.9">1</text>
<text x="446.3" y="190.8">10к</text>
<text x="457.4" y="186.9">20к</text>
<text x="465.9" y="190.3">P</text>
<text x="468" y="187.2">20к</text>
<text x="480.1" y="189">1P5</text>
<text x="496.9" y="189.5">4</text>
<text x="505.3" y="189.1">4</text>
<text x="523.2" y="187.5">P5-6</text>
<text x="523.5" y="191">AM8</text>
<text x="536.9" y="189.4">/6.A2</text>
<text x="212.4" y="195">-3</text>
<text x="258" y="197.5">2</text>
<text x="258.1" y="193">1</text>
<text x="306.1" y="193.7">1</text>
<text x="306.2" y="197.5">2</text>
<text x="348.7" y="193.4">1</text>
<text x="348.9" y="197.2">2</text>
<text x="373.3" y="196.9">2,4</text>
<text x="385.2" y="198">C6</text>
<text x="403.7" y="192.5">+</text>
<text x="409.2" y="196.9">+</text>
<text x="427.1" y="194.2">-</text>
<text x="461.8" y="195">-</text>
<text x="466.6" y="193.9">DA3</text>
<text x="496.8" y="193.6">5</text>
<text x="496.8" y="197.5">6</text>
<text x="505.2" y="193.1">5</text>
<text x="505.2" y="197.1">6</text>
<text x="524.2" y="195">UD1</text>
<text x="537" y="197">/5.A2</text>
<text x="537" y="193">/5.A2</text>
<text x="277.7" y="201.5">R4</text>
<text x="286.1" y="201.5">120K</text>
<text x="348.5" y="201.4">3</text>
<text x="355.3" y="199.8">-</text>
<text x="365.4" y="202.6">27</text>
<text x="365.5" y="198.9">R8</text>
<text x="404.9" y="200">-</text>
<text x="427.2" y="199.2">+</text>
<text x="431.6" y="203">N</text>
<text x="443" y="199.8">20к</text>
<text x="461.9" y="200">+</text>
<text x="466.1" y="203.2">N</text>
<text x="191.8" y="206">к UD1</text>
<text x="258.2" y="205">XT4</text>
<text x="285.8" y="209.8">120K</text>
<text x="302.1" y="205.1">XT8</text>
<text x="372.2" y="206.4">R11</text>
<text x="408.7" y="206.1">M</text>
<text x="439.3" y="205.1">P 510к</text>
<text x="459.7" y="209.8">M</text>
<text x="212.4" y="215">-4</text>
<text x="236.8" y="212">BU2-1</text>
<text x="258.1" y="213.5">1</text>
<text x="277.8" y="210.3">R5</text>
<text x="306.6" y="213.5">1</text>
<text x="314.8" y="211">BU2</text>
<text x="361.4" y="215">2M</text>
<text x="373.4" y="212">2,4</text>
<text x="407" y="212">2M</text>
<text x="432.2" y="214.4">R15</text>
<text x="433.3" y="210.7">&quot;0&quot;</text>
<text x="468.7" y="211">K = 21 - 62 (J1+)</text>
<text x="468.7" y="215.5">K = 62 - 104 (J1-)</text>
<text x="591.3" y="212.6">A</text>
<text x="258" y="218">2</text>
<text x="306" y="217">2</text>
<text x="406.7" y="220.1">3</text>
<text x="441.6" y="219">N</text>
<text x="454.9" y="217">6</text>
<text x="466" y="221.7">U1</text>
<text x="475.1" y="219.8">8</text>
<text x="267" y="222">Узел печатный</text>
<text x="267" y="226.5">АТЛА.687242.020-01</text>
<text x="380.9" y="226.4">P12</text>
<text x="396.2" y="222.7">L1</text>
<text x="412" y="224.7">P</text>
<text x="419.1" y="224.6">1P5</text>
<text x="429.3" y="222.9">L5</text>
<text x="436" y="224.7">P5</text>
<text x="446.1" y="224.3">P5</text>
<text x="454.7" y="222.5">7</text>
<text x="489.7" y="226.9">2P5</text>
<text x="406.8" y="230.8">4</text>
<text x="384.6" y="237.3">M</text>
<text x="406.8" y="239.8">5</text>
<text x="490.9" y="236.7">2M</text>
<text x="395.8" y="242.6">L3</text>
<text x="412.2" y="243.8">N</text>
<text x="475.4" y="243.3">9</text>
<text x="492" y="244">ДН</text>
<text x="380.2" y="246.1">N12</text>
<text x="431.7" y="250">Плата датчика S430 АТЛА.687243.181</text>
<text x="494.6" y="260">-UB3</text>
<text x="497.1" y="269">X1 -XB3</text>
<text x="299.9" y="270.3">-AR3</text>
<text x="526.5" y="275.5">P7</text>
<text x="208.4" y="281.5">+XT5</text>
<text x="404.5" y="279">DA1</text>
<text x="460.2" y="276.1">J1</text>
<text x="469.3" y="277">R3 &quot;K&quot;P12</text>
<text x="479" y="281">2</text>
<text x="484.5" y="281.3">M</text>
<text x="498.1" y="281.7">2</text>
<text x="498.3" y="277.2">1</text>
<text x="506.3" y="281.1">2</text>
<text x="506.4" y="277.1">1</text>
<text x="525.9" y="279.5">M7</text>
<text x="536.9" y="277.4">/1.A1</text>
<text x="536.9" y="281.4">/1.A1</text>
<text x="259.8" y="284">XT1</text>
<text x="278.7" y="282">R1</text>
<text x="287.1" y="282">120K</text>
<text x="303.4" y="285.2">XT6</text>
<text x="348.2" y="285.2">XT1</text>
<text x="401.6" y="284.2">2P5</text>
<text x="409.2" y="287.4">P5</text>
<text x="425.9" y="286">DA2</text>
<text x="458.4" y="286.9">20к</text>
<text x="469" y="287.2">20к</text>
<text x="480.9" y="285.4">N12</text>
<text x="498" y="285.7">3</text>
<text x="506.2" y="285.1">3</text>
<text x="523.2" y="287.5">P5-7</text>
<text x="526.3" y="283.5">N7</text>
<text x="536.9" y="285.4">/1.A1</text>
<text x="213.4" y="291.5">-5</text>
<text x="234.1" y="291.7">BU1-1</text>
<text x="259.1" y="293">1</text>
<text x="278.7" y="289.5">R2</text>
<text x="286.1" y="289.5">120K</text>
<text x="307.1" y="293.7">1</text>
<text x="315.8" y="291">BU1</text>
<text x="349.7" y="293.4">1</text>
<text x="356.4" y="291.5">+</text>
<text x="373.7" y="290.1">R5</text>
<text x="404.7" y="292.5">+</text>
<text x="431.7" y="289.2">P</text>
<text x="440.6" y="288.9">1</text>
<text x="447.3" y="290.8">10к</text>
<text x="466.9" y="290.3">P</text>
<text x="467.6" y="293.9">DA3</text>
<text x="481.1" y="289">1P5</text>
<text x="497.8" y="293.6">5</text>
<text x="497.9" y="289.5">4</text>
<text x="506.2" y="293.1">5</text>
<text x="506.3" y="289.1">4</text>
<text x="523.4" y="291">AM9</text>
<text x="536.9" y="289.4">/6.A2</text>
<text x="537" y="293">/5.A2</text>
<text x="259" y="297.5">2</text>
<text x="307.2" y="297.5">2</text>
<text x="349.9" y="297.2">2</text>
<text x="356.3" y="299.8">-</text>
<text x="366.5" y="298.9">R8</text>
<text x="374.3" y="296.9">2,4</text>
<text x="386.2" y="298">C6</text>
<text x="410.2" y="296.9">+</text>
<text x="428.1" y="294.2">-</text>
<text x="428.2" y="299.2">+</text>
<text x="444" y="299.8">20к</text>
<text x="462.8" y="295">-</text>
<text x="462.9" y="300">+</text>
<text x="497.8" y="297.5">6</text>
<text x="506.2" y="297.1">6</text>
<text x="523.7" y="295">UD2</text>
<text x="537" y="297">/5.A2</text>
<text x="191.8" y="305">к UD2</text>
<text x="259.2" y="305">XT4</text>
<text x="278.7" y="301.5">R4</text>
<text x="287.1" y="301.5">120K</text>
<text x="303.1" y="305.1">XT8</text>
<text x="349.5" y="301.4">3</text>
<text x="366.4" y="302.6">27</text>
<text x="405.9" y="300">-</text>
<text x="432.6" y="303">N</text>
<text x="440.3" y="305.1">P 510к</text>
<text x="467.1" y="303.2">N</text>
<text x="278.8" y="310.3">R5</text>
<text x="286.8" y="309.8">120K</text>
<text x="315.8" y="311">BU2</text>
<text x="373.2" y="306.4">R11</text>
<text x="374.4" y="312">2,4</text>
<text x="409.7" y="306.1">M</text>
<text x="434.3" y="310.7">&quot;0&quot;</text>
<text x="460.7" y="309.8">M</text>
<text x="469.7" y="311">K = 21 - 62 (J1+)</text>
<text x="213.4" y="316">-6</text>
<text x="237.8" y="312">BU2-1</text>
<text x="259.1" y="313.5">1</text>
<text x="307" y="317">2</text>
<text x="307.6" y="313.5">1</text>
<text x="362.4" y="315">2M</text>
<text x="408" y="312">2M</text>
<text x="433.2" y="314.4">R15</text>
<text x="455.9" y="317">6</text>
<text x="469.7" y="315.5">K = 62 - 104 (J1-)</text>
<text x="259" y="318">2</text>
<text x="268" y="322">Узел печатный</text>
<text x="397.2" y="322.7">L1</text>
<text x="407.7" y="320.1">3</text>
<text x="430.3" y="322.9">L5</text>
<text x="442.6" y="319">N</text>
<text x="455.7" y="322.5">7</text>
<text x="467" y="321.7">U1</text>
<text x="476.1" y="319.8">8</text>
<text x="268" y="326.5">АТЛА.687242.020-01</text>
<text x="381.9" y="326.4">P12</text>
<text x="413" y="324.7">P</text>
<text x="420.1" y="324.6">1P5</text>
<text x="437" y="324.7">P5</text>
<text x="447.1" y="324.3">P5</text>
<text x="490.7" y="326.9">2P5</text>
<text x="407.8" y="330.8">4</text>
<text x="385.6" y="337.3">M</text>
<text x="407.8" y="339.8">5</text>
<text x="491.9" y="336.7">2M</text>
<text x="381.2" y="346.1">N12</text>
<text x="396.8" y="342.6">L3</text>
<text x="413.2" y="343.8">N</text>
<text x="476.4" y="343.3">9</text>
<text x="493" y="344">ДН</text>
<text x="432.7" y="350">Плата датчика S430 АТЛА.687243.181</text>
</g>
<g font-size="2.9">
<text x="403.5" y="95.5">2</text>
<text x="403.4" y="102">3</text>
<text x="385.8" y="104.8">10nF</text>
<text x="461.6" y="127.2">1</text>
<text x="461.2" y="137.7">8</text>
<text x="402.5" y="193.5">2</text>
<text x="384.8" y="202.8">10nF</text>
<text x="402.4" y="200">3</text>
<text x="460.6" y="225.2">1</text>
<text x="460.2" y="235.7">8</text>
<text x="403.5" y="293.5">2</text>
<text x="385.8" y="302.8">10nF</text>
<text x="403.4" y="300">3</text>
<text x="461.6" y="325.2">1</text>
<text x="461.2" y="335.7">8</text>
</g>
</svg>
